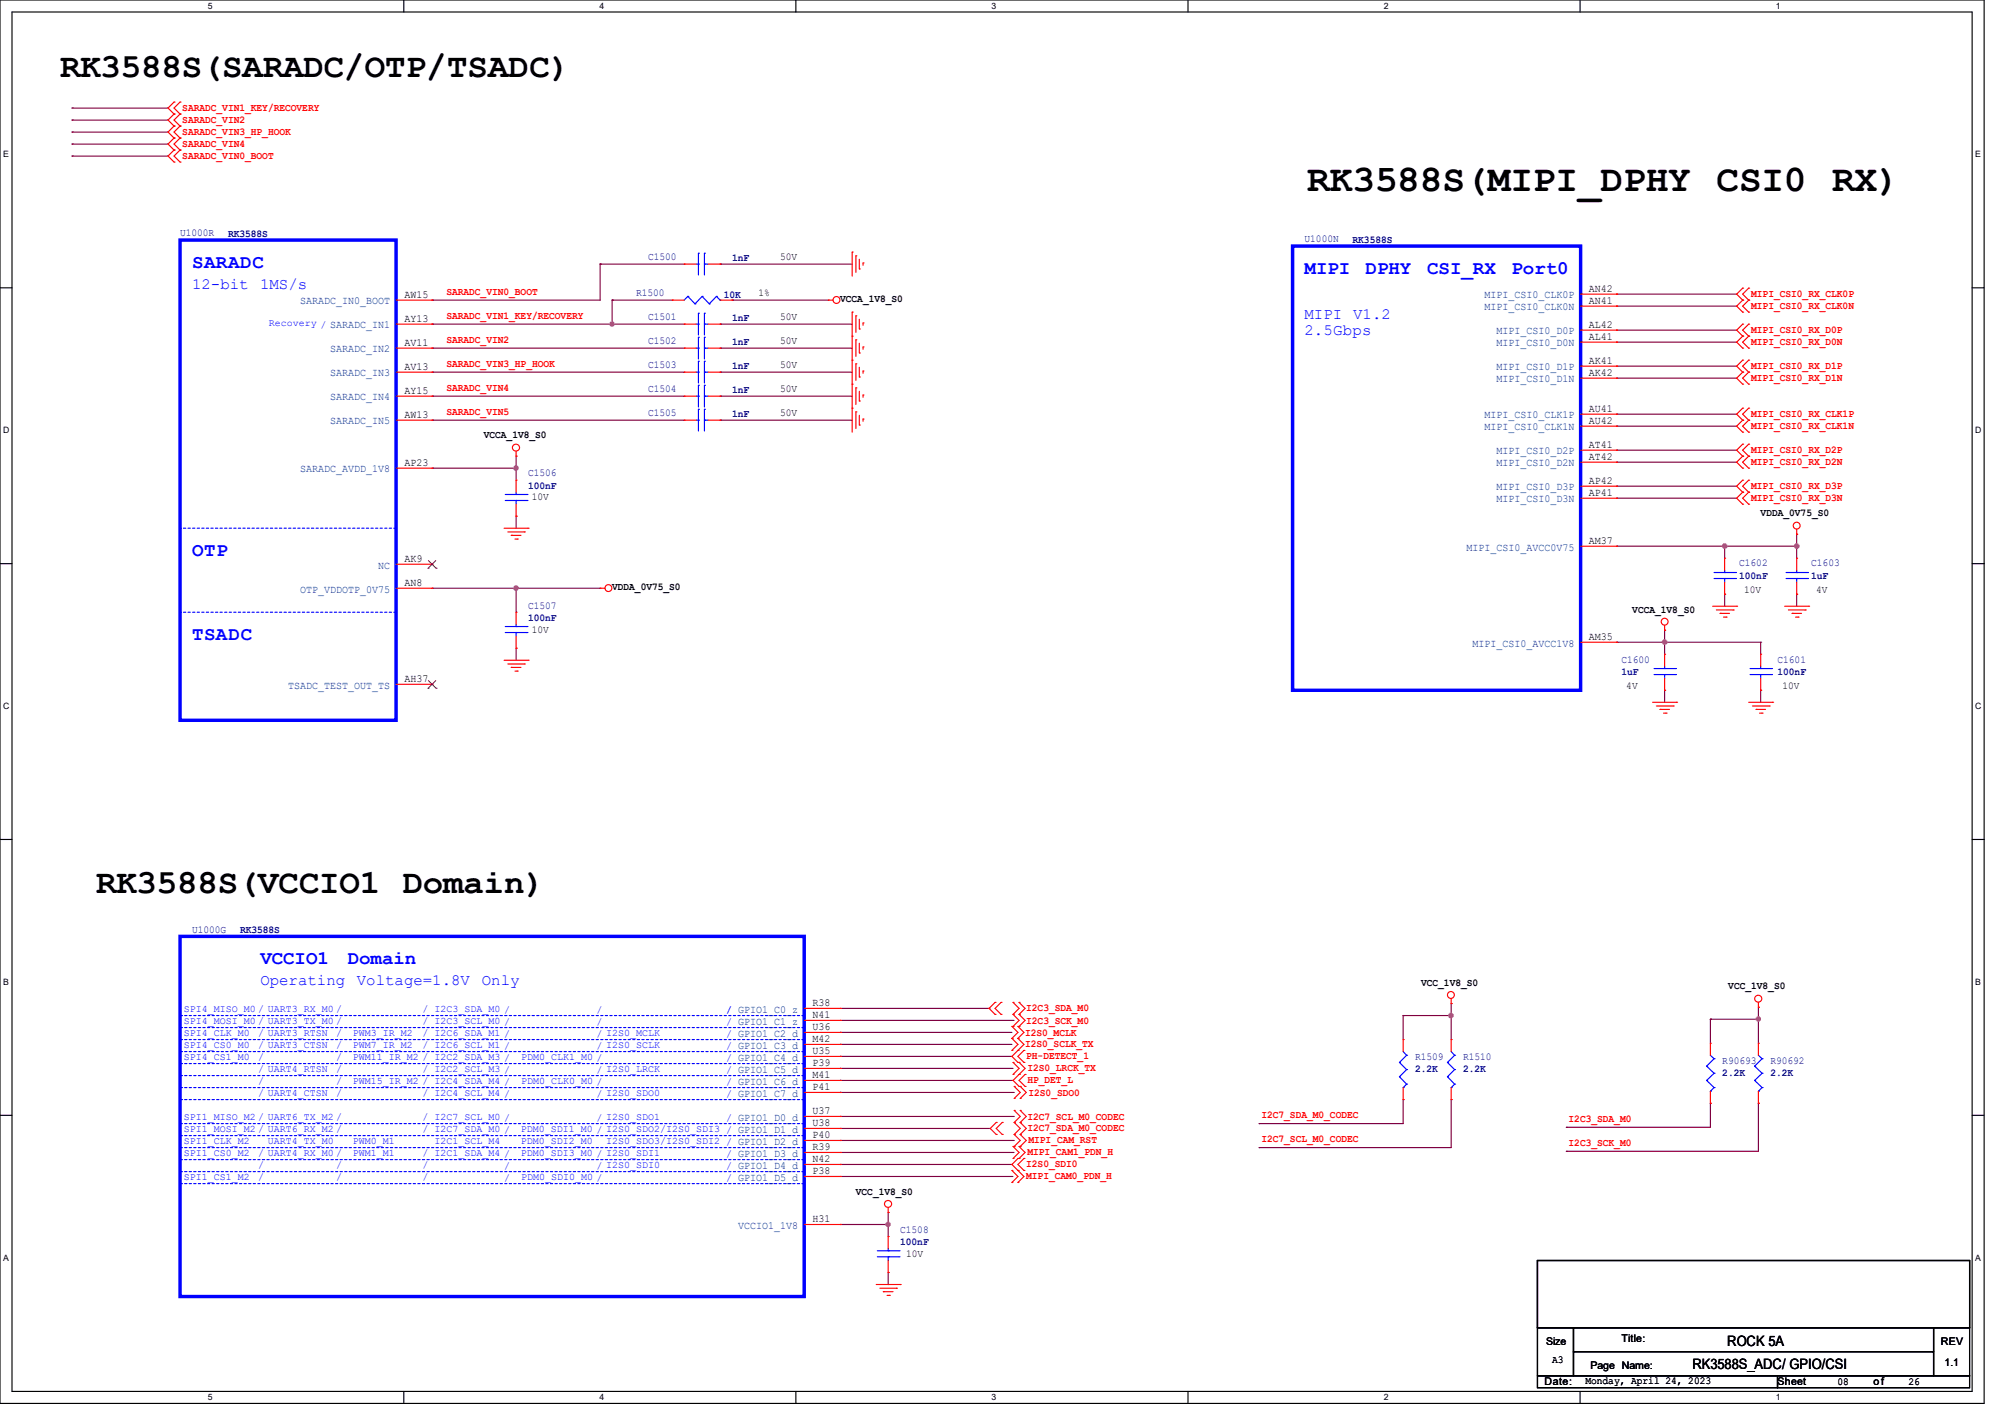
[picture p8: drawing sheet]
<svg xmlns="http://www.w3.org/2000/svg" width="297mm" height="210mm" viewBox="0 0 297 210" stroke-linecap="round" stroke-linejoin="round" font-family="sans-serif">
<path d="M0 0h293.9v207.9h-293.9zM1.8 1.8h290.3v204.3h-290.3z" fill="none" stroke="#000" stroke-width=".17"/>
<g fill="#fff">
<path d="M30.8 .2h.7v1.4h-.7z"/>
<path d="M30.8 206.2h.7v1.4h-.7z"/>
</g>
<path d="M59.8 0v1.8M59.8 206.1v1.8" fill="none" stroke="#000" stroke-width=".17"/>
<g fill="#fff">
<path d="M88.8 .2h.7v1.4h-.7z"/>
<path d="M88.8 206.2h.7v1.4h-.7z"/>
</g>
<path d="M117.9 0v1.8M117.9 206.1v1.8" fill="none" stroke="#000" stroke-width=".17"/>
<g fill="#fff">
<path d="M146.9 .2h.7v1.4h-.7z"/>
<path d="M146.9 206.2h.7v1.4h-.7z"/>
</g>
<path d="M176 0v1.8M176 206.1v1.8" fill="none" stroke="#000" stroke-width=".17"/>
<g fill="#fff">
<path d="M205 .2h.7v1.4h-.7z"/>
<path d="M205 206.2h.7v1.4h-.7z"/>
</g>
<path d="M234.1 0v1.8M234.1 206.1v1.8" fill="none" stroke="#000" stroke-width=".17"/>
<g fill="#fff">
<path d="M263.1 .2h.6v1.4h-.6z"/>
<path d="M263.1 206.2h.6v1.4h-.6z"/>
<path d="M.5 22.2h.8v1.4h-.8z"/>
<path d="M292.6 22.2h.8v1.4h-.8z"/>
<path d="M.5 63h.9v1.4h-.9z"/>
<path d="M292.6 63h.9v1.4h-.9z"/>
</g>
<path d="M0 42.6h1.8M292.1 42.6h1.8" fill="none" stroke="#000" stroke-width=".17"/>
<g fill="#fff">
<path d="M.5 103.9h.9v1.4h-.9z"/>
<path d="M292.6 103.9h.9v1.4h-.9z"/>
</g>
<path d="M0 83.5h1.8M292.1 83.5h1.8" fill="none" stroke="#000" stroke-width=".17"/>
<g fill="#fff">
<path d="M.5 144.7h.8v1.4h-.8z"/>
<path d="M292.6 144.7h.8v1.4h-.8z"/>
</g>
<path d="M0 124.3h1.8M292.1 124.3h1.8" fill="none" stroke="#000" stroke-width=".17"/>
<g fill="#fff">
<path d="M.5 185.6h.8v1.4h-.8z"/>
<path d="M292.6 185.6h.8v1.4h-.8z"/>
</g>
<path d="M0 165.2h1.8M292.1 165.2h1.8M227.8 186.7h64v9.9h-64zM227.8 196.6h5.3v7.2h-5.3zM233.1 196.6h53.3v3.6h-53.3zM286.4 196.6h5.4v7.2h-5.4zM227.8 203.8h35.5v1.7h-35.5zM233.1 200.2h53.3v3.6h-53.3zM263.3 203.8h28.5v1.7h-28.5z" fill="none" stroke="#000" stroke-width=".17"/>
<g fill="none" stroke="#7f003f" stroke-width=".17">
<path d="M10.7 19.6h.1M10.7 17.8h.1M10.7 16h.1M10.7 19.6h14.2M10.7 17.8h14.2M10.7 16h14.2M10.7 23.1h.1M10.7 21.3h.1M10.7 23.1h14.2M10.7 21.3h14.2M88.9 39.1h.1M88.9 39.1v5.3h-24.9"/>
<path d="M88.9 39.1h12.4M106.7 39.1h.1M106.7 39.1h19.5M64 51.6h.1M64 55.1h.1M64 58.7h.1M64 44.4h.1M64 48h.1M64 48h37.3M64 51.6h37.3M64 55.1h37.3M64 58.7h37.3"/>
<path d="M90.7 44.4h.1M90.7 48h.1M90.7 44.4h8.9M90.7 44.4v3.6M106.7 48h.1M106.7 51.6h.1M106.7 55.1h.1M106.7 58.7h.1M106.7 48h19.5M106.7 51.6h19.5M106.7 55.1h19.5M106.7 58.7h19.5"/>
<path d="M108.5 44.4h.1M108.5 44.4h14.2M239.5 50.7h.1M239.5 54.2h.1M239.5 48.9h.1M239.5 56h.1M239.5 43.6h.1M239.5 45.3h.1M239.5 50.7h17.8M239.5 54.2h17.8M239.5 48.9h17.8M239.5 56h17.8"/>
<path d="M239.5 43.6h17.8M239.5 45.3h17.8M64 62.2h.1M64 69.3h.1M64 62.2h37.3M64 69.3h12.5M76.5 69.3h.1M76.5 76.5h.1M76.5 67.6h.1M76.5 67.6v3.5M76.5 76.5v1.7M106.7 62.2h.1"/>
<path d="M106.7 62.2h19.5M239.5 61.3h.1M239.5 63.1h.1M239.5 66.7h.1M239.5 68.5h.1M239.5 72h.1M239.5 73.8h.1M239.5 61.3h17.8M239.5 63.1h17.8M239.5 66.7h17.8M239.5 68.5h17.8M239.5 72h17.8"/>
<path d="M239.5 73.8h17.8M266.1 79.1h.1M266.1 79.1v3.6M64 87.1h.1M64 87.1h24.9M76.5 87.1h.1M76.5 96h.1M76.5 87.1v3.6M76.5 96v1.8M239.5 80.9h.1M239.5 95.1h.1M239.5 95.1h21.3"/>
<path d="M239.5 80.9h26.6M246.6 95.1h.1M246.6 93.3h.1M246.6 93.3v3.6M255.5 80.9h.1M255.5 88h.1M255.5 80.9v1.8M255.5 88v1.8M260.8 95.1h.1M260.8 95.1v1.8M266.1 88h.1M266.1 80.9h.1"/>
<path d="M266.1 88v1.8M246.6 102.2h.1M246.6 102.2v1.8M260.8 102.2h.1M260.8 102.2v1.8M124.5 154.7h.1M124.5 152.9h.1M124.5 158.2h.1M124.5 156.5h.1M124.5 154.7h25.4M124.5 152.9h25.4M124.5 158.2h25.6"/>
<path d="M124.5 156.5h25.4M124.5 149.4h22M124.5 151.1h25.6M146.5 149.4h.1M150.1 151.1h.1M207.9 150.4h.1M207.9 150.4v3.6M207.9 150.4h7.1M215 148.6h.1M215 150.4h.1M215 148.6v5.4M253.4 151h.1"/>
<path d="M253.4 151v3.5M253.4 151h7.1M260.5 149.2h.1M260.5 151h.1M260.5 149.2v5.3M124.5 172.5h.1M124.5 161.8h.1M124.5 160h.1M124.5 168.9h.1M124.5 167.1h.1M124.5 165.4h.1M124.5 172.5h25.4"/>
<path d="M124.5 161.8h25.7M124.5 160h25.6M124.5 174.2h25.4M124.5 168.9h25.7M124.5 167.1h22.2M124.5 165.4h25.7M124.5 170.7h25.6M131.6 179.6h.1M131.6 179.6v3.5M149.9 174.2h.1M150.1 170.7h.1M186.5 166.4h.1"/>
<path d="M186.5 170h.1M207.9 162.9h.1M207.9 162.9v3.5h-21.4M215 162.9h.1M215 162.9v7.1h-28.5M232 167h.1M232 170.5h.1M253.4 163.4h.1M253.4 163.4v3.6h-21.4M260.5 163.4h.1M260.5 163.4v7.1h-28.5M124.5 181.4h.1"/>
<path d="M124.5 181.4h7.1M131.6 188.5h.1M131.6 181.4h.1M131.6 188.5v1.7"/>
</g>
<g fill="#f0f" stroke="#f0f" stroke-width=".17">
<circle cx="76.4" cy="69.3" r=".32"/>
<circle cx="76.4" cy="87.1" r=".32"/>
<circle cx="131.6" cy="181.3" r=".32"/>
<circle cx="214.9" cy="150.4" r=".34"/>
<circle cx="90.7" cy="48" r=".32"/>
<circle cx="260.5" cy="150.9" r=".32"/>
<circle cx="246.6" cy="95.1" r=".34"/>
<circle cx="266.1" cy="80.9" r=".34"/>
<circle cx="255.5" cy="80.9" r=".34"/>
</g>
<g fill="none" stroke="#f00" stroke-width=".17">
<path d="M25.8 18.7h.1M25.8 16.9h.1M25.8 15.1h.1M25.8 18.7l-.9 .9 .9 .8M25.8 16.9l-.9 .9 .9 .9M25.8 15.1l-.9 .9 .9 .9M26.7 18.7h.1M26.7 16.9h.1M26.7 15.1h.1M26.7 18.7l-.9 .9 .9 .8M26.7 16.9l-.9 .9 .9 .9M26.7 15.1l-.9 .9 .9 .9"/>
<path d="M25.8 20.4h.1M25.8 22.2h.1M25.8 24h.1M25.8 22.2l-.9 .9 .9 .9M25.8 20.4l-.9 .9 .9 .9M26.7 20.4h.1M26.7 24h.1M26.7 22.2h.1M26.7 22.2l-.9 .9 .9 .9M26.7 20.4l-.9 .9 .9 .9M101.3 39.1h.1M101.3 39.1h1.8"/>
<path d="M104.9 39.1h1.8M106.7 39.1h.1M126.2 37.3h.1M126.2 37.3v3.6M126.8 37.9h.1M126.8 37.9v2.4M127.3 39.8h.1M127.3 38.4v1.4M127.8 38.9h.1M127.8 38.9v.4M58.7 44.4h5.3M58.7 51.6h5.3"/>
<path d="M58.7 58.7h5.3M58.7 55.1h5.3M58.7 48h5.3M64 44.4h.1M64 48h.1M64 51.6h.1M64 55.1h.1M64 58.7h.1M99.6 44.4h.1M99.6 44.4h1.7M101.3 51.6h.1M101.3 58.7h.1"/>
<path d="M101.3 55.1h.1M101.3 48h.1M101.3 51.6h1.8M101.3 58.7h1.8M101.3 55.1h1.8M101.3 48h1.8M104.9 51.6h1.8M104.9 58.7h1.8M104.9 55.1h1.8M104.9 48h1.8M106.7 51.6h.1M106.7 58.7h.1"/>
<path d="M106.7 55.1h.1M106.7 48h.1M106.7 44.4h1.8M108.5 44.4h.1M122.7 44.4h.1M122.7 44.4h.7M126.2 46.2h.1M126.2 49.8h.1M126.2 53.3h.1M126.2 56.9h.1M126.2 46.2v17.8M126.8 46.8h.1"/>
<path d="M126.8 50.3h.1M126.8 53.9h.1M126.8 57.4h.1M126.8 46.8v2.4M126.8 50.3v2.5M126.8 53.9v2.4M126.8 57.4v2.5M127.3 48.7h.1M127.3 52.3h.1M127.3 55.8h.1M127.3 59.4h.1M127.3 47.3v1.4"/>
<path d="M127.3 50.8v1.5M127.3 54.4v1.4M127.3 58v1.4M127.8 47.8h.1M127.8 51.4h.1M127.8 54.9h.1M127.8 58.5h.1M127.8 47.8v.4M127.8 51.4v.3M127.8 54.9v.4M127.8 58.5v.3M234.1 43.6h5.4"/>
<path d="M234.1 45.3h5.4M234.1 48.9h5.4M234.1 50.7h5.4M234.1 54.2h5.4M234.1 56h5.4M239.5 43.6h.1M239.5 45.3h.1M239.5 48.9h.1M239.5 50.7h.1M239.5 54.2h.1M239.5 56h.1M258.1 42.7h.1"/>
<path d="M258.1 44.4h.1M258.1 46.2h.1M258.1 48h.1M258.1 49.8h.1M258.1 51.6h.1M258.1 53.3h.1M258.1 55.1h.1M258.1 56.9h.1M258.1 42.7l-.8 .9 .8 .8M258.1 44.4l-.8 .9 .8 .9M258.1 48l-.8 .9 .8 .9M258.1 49.8l-.8 .9 .8 .9"/>
<path d="M258.1 53.3l-.8 .9 .8 .9M258.1 55.1l-.8 .9 .8 .9M259 44.4h.1M259 42.7h.1M259 46.2h.1M259 49.8h.1M259 48h.1M259 51.6h.1M259 55.1h.1M259 53.3h.1M259 56.9h.1M259 42.7l-.9 .9 .9 .8"/>
<path d="M259 44.4l-.9 .9 .9 .9M259 48l-.9 .9 .9 .9M259 49.8l-.9 .9 .9 .9M259 53.3l-.9 .9 .9 .9M259 55.1l-.9 .9 .9 .9M58.7 62.2h5.3M58.7 69.3h5.3M64 62.2h.1M64 69.3h.1M74.7 78.2h3.5M75.2 78.8h2.5M75.7 79.3h.1"/>
<path d="M75.7 79.3h1.5M76.3 79.8h.3M76.5 67.6h.1M76.5 71.1h.1M76.5 76.5h.1M76.5 66.8v.8M76.5 71.1v1.8M76.5 74.7v1.8M76.6 79.8h.1M77.7 78.8h.1M78.2 78.2h.1M101.3 62.2h.1"/>
<path d="M101.3 62.2h1.8M104.9 62.2h1.8M106.7 62.2h.1M126.2 60.5h.1M126.8 61h.1M126.8 61v2.5M127.3 62.9h.1M127.3 61.5v1.4M127.8 62.1h.1M127.8 62.1v.3M234.1 61.3h5.4M234.1 63.1h5.4"/>
<path d="M234.1 66.7h5.4M234.1 68.5h5.4M234.1 72h5.4M234.1 73.8h5.4M239.5 61.3h.1M239.5 63.1h.1M239.5 66.7h.1M239.5 68.5h.1M239.5 72h.1M239.5 73.8h.1M258.1 71.1h.1M258.1 72.9h.1"/>
<path d="M258.1 74.7h.1M258.1 65.8h.1M258.1 67.6h.1M258.1 69.3h.1M258.1 60.5h.1M258.1 62.2h.1M258.1 64h.1M258.1 71.1l-.8 .9 .8 .9M258.1 72.9l-.8 .9 .8 .9M258.1 65.8l-.8 .9 .8 .9M258.1 67.6l-.8 .9 .8 .8M258.1 60.5l-.8 .8 .8 .9"/>
<path d="M258.1 62.2l-.8 .9 .8 .9M259 72.9h.1M259 71.1h.1M259 74.7h.1M259 67.6h.1M259 65.8h.1M259 69.3h.1M259 62.2h.1M259 60.5h.1M259 64h.1M259 71.1l-.9 .9 .9 .9M259 72.9l-.9 .9 .9 .9"/>
<path d="M259 65.8l-.9 .9 .9 .9M259 67.6l-.9 .9 .9 .8M259 60.5l-.9 .8 .9 .9M259 62.2l-.9 .9 .9 .9M266.1 79.1h.1M266.1 78.4v.7M58.7 87.1h5.3M58.7 83.6h5.3M64 83.6h.1M64 87.1h.1M74.7 97.8h3.5M75.2 98.3h2.5"/>
<path d="M75.7 98.8h.1M75.7 98.8h1.5M76.3 99.4h.3M76.5 90.7h.1M76.5 96h.1M76.5 90.7v1.8M76.5 94.2v1.8M76.6 99.4h.1M77.7 98.3h.1M78.2 97.8h.1M88.9 87.1h.1M88.9 87.1h.7"/>
<path d="M234.1 80.9h5.4M234.1 95.1h5.4M239.5 80.9h.1M239.5 95.1h.1M246.6 93.3h.1M246.6 96.9h.1M246.6 92.6v.7M246.6 96.9v1.8M253.7 89.8h3.6M254.3 90.3h2.5M254.8 90.8h.1M254.8 90.8h1.4"/>
<path d="M255.3 91.4h.4M255.5 82.7h.1M255.5 88h.1M255.5 82.7v1.8M255.5 86.2v1.8M255.7 91.4h.1M256.8 90.3h.1M257.3 89.8h.1M260.8 96.9h.1M260.8 96.9v1.8M264.4 89.8h3.5M264.9 90.3h2.5"/>
<path d="M265.5 90.8h.1M265.5 90.8h1.4M266 91.4h.4M266.1 82.7h.1M266.1 88h.1M266.1 82.7v1.8M266.1 86.2v1.8M266.4 91.4h.1M267.4 90.3h.1M267.9 89.8h.1M58.7 101.3h5.3M64 101.3h.1"/>
<path d="M244.8 104h3.6M245.4 104.6h2.5M245.9 105.1h.1M245.9 105.1h1.4M246.4 105.6h.4M246.6 102.2h.1M246.6 100.5v1.7M246.8 105.6h.1M247.9 104.6h.1M248.4 104h.1M259 104h3.6M259.6 104.6h2.5"/>
<path d="M260.1 105.1h.1M260.1 105.1h1.4M260.6 105.6h.4M260.8 102.2h.1M260.8 100.5v1.7M261 105.6h.1M262.1 104.6h.1M262.6 104h.1M119.1 149.4h5.4M119.1 151.1h5.4M119.1 158.2h5.4M119.1 152.9h5.4"/>
<path d="M119.1 156.5h5.4M119.1 154.7h5.4M124.5 149.4h.1M124.5 151.1h.1M124.5 158.2h.1M124.5 152.9h.1M124.5 156.5h.1M124.5 154.7h.1M147.4 148.5h.1M147.4 150.2h.1M147.4 148.5l-.9 .9 .9 .8M148.3 150.2h.1"/>
<path d="M148.3 148.5h.1M148.3 148.5l-.9 .9 .9 .8M149.9 155.6h.1M149.9 153.8h.1M149.9 152h.1M149.9 153.8l.9 .9-.9 .9M149.9 152l.9 .9-.9 .9M150.1 159.1h.1M150.1 157.4h.1M150.1 152h.1M150.1 150.2h.1M150.1 148.5h.1"/>
<path d="M150.1 157.4l.9 .8-.9 .9M150.1 150.2l.9 .9-.9 .9M150.1 148.5l.9 .9-.9 .8M150.8 155.6h.1M150.8 153.8h.1M150.8 152h.1M150.8 157.4h.1M150.8 153.8l.9 .9-1.8 1.8 .9 .9M150.8 152l.9 .9-.9 .9M151 159.1h.1M151 157.4h.1M151 152h.1"/>
<path d="M151 150.2h.1M151 148.5h.1M151 157.4l.8 .8-1.7 1.8 .9 .9M151 150.2l.8 .9-.8 .9M151 148.5l.8 .9-.8 .8M151.7 157.4h.1M151.7 155.6h.1M151.7 155.6l-.9 .9 .9 .9M151.8 159.1h.1M151.8 159.1l-.8 .9 .8 .9M207.9 154h.1M207.9 154v1.7"/>
<path d="M215 148.6h.1M215 154h.1M215 147.9v.7M215 154v1.7M253.4 154.5h.1M253.4 154.5v1.8M260.5 149.2h.1M260.5 154.5h.1M260.5 148.5v.7M260.5 154.5v1.8M119.1 160h5.4M119.1 172.5h5.4"/>
<path d="M119.1 170.7h5.4M119.1 161.8h5.4M119.1 165.4h5.4M119.1 167.1h5.4M119.1 168.9h5.4M119.1 174.2h5.4M124.5 160h.1M124.5 172.5h.1M124.5 170.7h.1M124.5 161.8h.1M124.5 165.4h.1M124.5 167.1h.1"/>
<path d="M124.5 168.9h.1M124.5 174.2h.1M131.6 179.6h.1M131.6 178.9v.7M147.6 166.2h.1M147.6 168h.1M147.6 166.2l-.9 .9 .9 .9M148.5 168h.1M148.5 166.2h.1M148.5 166.2l-.9 .9 .9 .9M149.9 175.1h.1M149.9 173.4h.1"/>
<path d="M149.9 173.4l.9 .8-.9 .9M150.1 171.6h.1M150.1 169.8h.1M150.1 169.8l.9 .9-.9 .9M150.2 162.7h.1M150.2 160.9h.1M150.2 168h.1M150.2 166.2h.1M150.2 164.5h.1M150.2 169.8h.1M150.2 160.9l.9 .9-.9 .9M150.2 166.2l.9 .9-.9 .9"/>
<path d="M150.2 164.5l.9 .9-.9 .8M150.2 168l.9 .9-.9 .9M150.8 171.6h.1M150.8 173.4h.1M150.8 175.1h.1M150.8 171.6l-.9 .9 1.8 1.7-.9 .9M151 160.9h.1M151 171.6h.1M151 169.8h.1M151 169.8l.8 .9-.8 .9M151.1 162.7h.1M151.1 160.9h.1"/>
<path d="M151.1 168h.1M151.1 166.2h.1M151.1 164.5h.1M151.1 169.8h.1M151.1 160.9l.9 .9-.9 .9M151.1 166.2l.9 .9-.9 .9M151.1 164.5l.9 .9-.9 .8M151.1 168l.9 .9-.9 .9M151.7 173.4h.1M151.7 171.6h.1M151.7 171.6l-.9 .9 .9 .9M151.8 160.9h.1"/>
<path d="M207.9 162.9h.1M207.9 161.1v1.8M215 162.9h.1M215 161.1v1.8M253.4 163.4h.1M253.4 161.6v1.8M260.5 163.4h.1M260.5 161.6v1.8M119.1 181.4h5.4M124.5 181.4h.1M129.8 190.2h3.6M130.3 190.8h2.5"/>
<path d="M130.9 191.3h.1M130.9 191.3h1.4M131.4 191.9h.3M131.6 183.1h.1M131.6 188.5h.1M131.6 183.1v1.8M131.6 186.7v1.8M131.7 191.9h.1M132.8 190.8h.1M133.4 190.2h.1"/>
<circle cx="123.9" cy="44.4" r=".51"/>
<circle cx="76.4" cy="66.3" r=".52"/>
<circle cx="266.1" cy="77.9" r=".51"/>
<circle cx="90.1" cy="87.1" r=".51"/>
<circle cx="246.6" cy="92.1" r=".51"/>
<circle cx="214.9" cy="147.4" r=".51"/>
<circle cx="260.5" cy="147.9" r=".52"/>
<circle cx="131.6" cy="178.3" r=".52"/>
</g>
<g fill="none" stroke="#00f" stroke-width=".17">
<path d="M103.1 39.1h.4M103.5 39.1h.1M103.5 37.5h.1M103.5 37.5v3.2M104.4 37.5h.1M104.4 39.1h.1M104.4 37.5v3.2M104.4 39.1h.5M101.9 43.9h.1M101.9 43.9l-.6 .5M101.9 43.9l1.1 1.1M103 45h.1"/>
<path d="M103.1 51.6h.4M103.1 58.7h.4M103.1 55.1h.4M103.1 48h.4M103.5 51.6h.1M103.5 50h.1M103.5 58.7h.1M103.5 57.1h.1M103.5 55.1h.1M103.5 53.5h.1M103.5 48h.1M103.5 46.4h.1"/>
<path d="M103.5 46.4v3.2M103.5 50v3.2M103.5 53.5v3.2M103.5 57.1v3.2M104 43.9h.1M104 43.9l-1 1.1M104 43.9l1.1 1.1M104.4 50h.1M104.4 51.6h.1M104.4 57.1h.1M104.4 58.7h.1M104.4 53.5h.1"/>
<path d="M104.4 55.1h.1M104.4 46.4h.1M104.4 48h.1M104.4 51.6h.5M104.4 46.4v3.2M104.4 50v3.2M104.4 53.5v3.2M104.4 57.1v3.2M104.4 58.7h.5M104.4 55.1h.5M104.4 48h.5M105.1 45h.1"/>
<path d="M106.1 43.9h.1M106.1 43.9l-1 1.1M106.1 43.9l.6 .5M106.7 44.4h.1M74.8 74.1h3.3M74.8 73.2h3.3M76.5 73.2h.1M76.5 74.1h.1M76.5 72.9v.3M76.5 74.1v.6M78.1 74.1h.1M78.1 73.2h.1"/>
<path d="M103.1 62.2h.4M103.5 62.2h.1M103.5 60.6h.1M103.5 60.6v3.2M104.4 60.6h.1M104.4 62.2h.1M104.4 60.6v3.2M104.4 62.2h.5M74.8 93.7h3.3M74.8 92.8h3.3M76.5 92.8h.1M76.5 93.7h.1"/>
<path d="M76.5 92.5v.3M76.5 93.7v.5M78.1 93.7h.1M78.1 92.8h.1M245 99.9h3.2M245 99h3.2M246.6 99h.1M246.6 99.9h.1M246.6 98.7v.3M246.6 99.9v.6M248.2 99.9h.1M248.2 99h.1"/>
<path d="M253.9 85.7h3.2M253.9 84.8h3.2M255.5 84.8h.1M255.5 85.7h.1M255.5 84.5v.3M255.5 85.7v.5M257.1 85.7h.1M257.1 84.8h.1M259.2 99.9h3.2M259.2 99h3.2M260.8 99h.1M260.8 99.9h.1"/>
<path d="M260.8 98.7v.3M260.8 99.9v.6M262.4 99.9h.1M262.4 99h.1M264.6 85.7h3.2M264.6 84.8h3.2M266.1 84.8h.1M266.1 85.7h.1M266.1 84.5v.3M266.1 85.7v.5M267.8 85.7h.1M267.8 84.8h.1"/>
<path d="M207.3 157.4h.1M207.3 159.5h.1M207.3 157.4l1.1 1M207.3 159.5l1.1 1.1M207.9 155.7l.5 .6M208.4 156.3h.1M208.4 158.4h.1M208.4 156.3l-1.1 1.1M208.4 158.4l-1.1 1.1M214.4 157.4h.1M214.4 159.5h.1M214.4 157.4l1.1 1"/>
<path d="M214.4 159.5l1.1 1.1M215 155.7l.5 .6M215.5 156.3h.1M215.5 158.4h.1M215.5 156.3l-1.1 1.1M215.5 158.4l-1.1 1.1M252.8 157.9h.1M252.8 157.9l1.1 1.1M253.4 156.3l.5 .5M253.9 156.8h.1M253.9 159h.1M253.9 156.8l-1.1 1.1"/>
<path d="M253.9 159l-1.1 1M259.9 157.9h.1M259.9 157.9l1.1 1.1M260.5 156.3l.5 .5M261 156.8h.1M261 159h.1M261 156.8l-1.1 1.1M261 159l-1.1 1M207.9 161.1h.1M208.4 160.6h.1M208.4 160.6l-.5 .5M215 161.1h.1"/>
<path d="M215.5 160.6h.1M215.5 160.6l-.5 .5M252.8 160h.1M252.8 160l1.1 1.1M253.4 161.6h.1M253.9 161.1h.1M253.9 161.1l-.5 .5M259.9 160h.1M259.9 160l1.1 1.1M260.5 161.6h.1M261 161.1h.1M261 161.1l-.5 .5"/>
<path d="M130 186.1h3.2M130 185.3h3.2M131.6 185.3h.1M131.6 186.1h.1M131.6 184.9v.4M131.6 186.1v.6M133.2 186.1h.1M133.2 185.3h.1"/>
</g>
<path d="M26.7 35.6h32v71.1h-32zM191.5 36.4h42.6v65.8h-42.6zM26.7 138.7h92.4v53.3h-92.4z" fill="none" stroke="#00f" stroke-width=".51"/>
<g fill="none" stroke="#00f" stroke-width=".17" stroke-dasharray=".3 .3">
<path d="M26.7 78.2h.1M58.7 78.2h-32M26.7 90.7h.1M58.7 90.7h-32M26.8 150.4h.1M26.8 152.2h.1M26.8 154h.1M26.8 155.7h.1M26.8 157.5h.1M26.8 159.3h.1M119.1 150.4h-92.3M119.1 152.2h-92.3"/>
<path d="M119.1 154h-92.3M119.1 155.7h-92.3M119.1 157.5h-92.3M119.1 159.3h-92.3M26.8 161.1h.1M26.8 162.9h.1M26.8 166.4h.1M26.8 168.2h.1M26.8 171.7h.1M26.8 173.5h.1M26.8 175.3h.1M26.8 170h.1"/>
<path d="M119.1 161.1h-92.3M119.1 162.9h-92.3M119.1 166.4h-92.3M119.1 168.2h-92.3M119.1 171.7h-92.3M119.1 173.5h-92.3M119.1 175.3h-92.3M119.1 170h-92.3"/>
</g>
<path d="M63.4 84.2h.1M63.5 83l1.1 1.2M64.6 83l-1.2 1.2M64.6 84.2h.1M63.4 101.9h.1M63.5 100.8l1.1 1.1M64.6 100.8l-1.2 1.1M64.6 101.9h.1" fill="none" stroke="#7f3f00" stroke-width=".15"/>
<text font-size="5.6" x="193.6" y="28.3">RK3588S(MIPI_DPHY CSI0 RX)</text>
<g font-size="5">
<text x="8.9" y="11.3">RK3588S(SARADC/OTP/TSADC)</text>
<text x="14.2" y="132.2">RK3588S(VCCIO1 Domain)</text>
</g>
<g font-size="2.8" fill="#00f">
<text x="28.4" y="39.7">SARADC</text>
<text x="193.3" y="40.6">MIPI</text>
<text x="202.3" y="40.6">DPHY</text>
<text x="211.4" y="40.6">CSI_RX</text>
<text x="223.9" y="40.6">Port0</text>
<text x="28.4" y="82.4">OTP</text>
<text x="28.4" y="94.8">TSADC</text>
<text x="38.6" y="142.8">VCCIO1</text>
<text x="51.5" y="142.8">Domain</text>
</g>
<g font-size="2.3" fill="#00f">
<text x="28.4" y="42.8">12-bit</text>
<text x="38.5" y="42.8">1MS/s</text>
<text x="193.3" y="47.2">MIPI V1.2</text>
<text x="193.3" y="49.6">2.5Gbps</text>
<text x="38.6" y="145.9">Operating</text>
<text x="52.9" y="145.9">Voltage=1.8V</text>
<text x="71.4" y="145.9">Only</text>
</g>
<g font-size="2.1">
<text x="250.7" y="202.7">RK3588S_ADC/ GPIO/CSI</text>
<text x="255.9" y="199.3">ROCK 5A</text>
</g>
<g font-size="1.6" fill="#f00">
<text x="27" y="16.4">SARADC_VIN1_KEY/RECOVERY</text>
<text x="27" y="19.9">SARADC_VIN3_HP_HOOK</text>
<text x="27" y="18.2">SARADC_VIN2</text>
<text x="27" y="23.5">SARADC_VIN0_BOOT</text>
<text x="27" y="21.7">SARADC_VIN4</text>
<text x="66.1" y="43.7">SARADC_VIN0_BOOT</text>
<text x="66.1" y="47.2">SARADC_VIN1_KEY/RECOVERY</text>
<text x="259.4" y="43.9">MIPI_CSI0_RX_CLK0P</text>
<text x="259.4" y="45.7">MIPI_CSI0_RX_CLK0N</text>
<text x="66.1" y="50.8">SARADC_VIN2</text>
<text x="259.4" y="49.3">MIPI_CSI0_RX_D0P</text>
<text x="259.4" y="51.1">MIPI_CSI0_RX_D0N</text>
<text x="66.1" y="54.4">SARADC_VIN3_HP_HOOK</text>
<text x="66.1" y="57.9">SARADC_VIN4</text>
<text x="259.4" y="54.6">MIPI_CSI0_RX_D1P</text>
<text x="259.4" y="56.4">MIPI_CSI0_RX_D1N</text>
<text x="66.1" y="61.5">SARADC_VIN5</text>
<text x="259.4" y="61.7">MIPI_CSI0_RX_CLK1P</text>
<text x="259.4" y="63.5">MIPI_CSI0_RX_CLK1N</text>
<text x="259.4" y="67.1">MIPI_CSI0_RX_D2P</text>
<text x="259.4" y="68.8">MIPI_CSI0_RX_D2N</text>
<text x="259.4" y="72.4">MIPI_CSI0_RX_D3P</text>
<text x="259.4" y="74.2">MIPI_CSI0_RX_D3N</text>
<text x="152" y="149.7">I2C3_SDA_M0</text>
<text x="151.8" y="155.1">I2S0_SCLK_TX</text>
<text x="151.8" y="153.5">I2S0_MCLK</text>
<text x="152" y="151.7">I2C3_SCK_M0</text>
<text x="152" y="156.8">PH-DETECT_1</text>
<text x="152.2" y="158.6">I2S0_LRCK_TX</text>
<text x="152.2" y="160.4">HP_DET_L</text>
<text x="152.2" y="167.5">I2C7_SDA_M0_CODEC</text>
<text x="152.2" y="165.9">I2C7_SCL_M0_CODEC</text>
<text x="152.4" y="162.3">I2S0_SDO0</text>
<text x="186.9" y="165.6">I2C7_SDA_M0_CODEC</text>
<text x="232.4" y="166.2">I2C3_SDA_M0</text>
<text x="152" y="172.8">I2S0_SDI0</text>
<text x="152.2" y="171.1">MIPI_CAM1_PDN_H</text>
<text x="152.4" y="169.3">MIPI_CAM_RST</text>
<text x="186.9" y="169.2">I2C7_SCL_M0_CODEC</text>
<text x="232.4" y="169.8">I2C3_SCK_M0</text>
<text x="152" y="174.6">MIPI_CAM0_PDN_H</text>
</g>
<g font-size="1.6" fill="#00007f">
<text x="26.7" y="35">U1000R</text>
<text x="33.8" y="35.1">RK3588S</text>
<text x="193.2" y="35.9">U1000N</text>
<text x="200.4" y="35.9">RK3588S</text>
<text x="96" y="38.6">C1500</text>
<text x="108.5" y="38.6">1nF</text>
<text x="94.2" y="43.9">R1500</text>
<text x="96" y="47.5">C1501</text>
<text x="107.2" y="44.1">10K</text>
<text x="108.5" y="47.5">1nF</text>
<text x="96" y="51">C1502</text>
<text x="108.5" y="51.1">1nF</text>
<text x="96" y="58.1">C1504</text>
<text x="96" y="54.6">C1503</text>
<text x="108.5" y="58.2">1nF</text>
<text x="108.5" y="54.6">1nF</text>
<text x="96" y="61.7">C1505</text>
<text x="108.5" y="61.7">1nF</text>
<text x="78.2" y="70.6">C1506</text>
<text x="78.2" y="72.4">100nF</text>
<text x="257.6" y="83.9">C1602</text>
<text x="268.3" y="83.9">C1603</text>
<text x="257.6" y="85.7">100nF</text>
<text x="268.3" y="85.7">1uF</text>
<text x="78.2" y="90.1">C1507</text>
<text x="78.2" y="91.9">100nF</text>
<text x="240.2" y="98.1">C1600</text>
<text x="240.2" y="99.9">1uF</text>
<text x="263.3" y="98.1">C1601</text>
<text x="263.3" y="99.9">100nF</text>
<text x="28.4" y="138.1">U1000G</text>
<text x="35.6" y="138.2">RK3588S</text>
<text x="209.6" y="157">R1509</text>
<text x="209.6" y="158.8">2.2K</text>
<text x="216.7" y="157">R1510</text>
<text x="216.7" y="158.8">2.2K</text>
<text x="255.1" y="157.5">R90693</text>
<text x="255.1" y="159.3">2.2K</text>
<text x="262.2" y="157.5">R90692</text>
<text x="262.2" y="159.3">2.2K</text>
<text x="133.3" y="182.6">C1508</text>
<text x="133.3" y="184.4">100nF</text>
</g>
<g font-size="1.6">
<text x="115.6" y="38.6">50V</text>
<text x="59.9" y="44.1">AW15</text>
<text x="59.9" y="47.6">AY13</text>
<text x="112.3" y="43.9">1%</text>
<text x="115.6" y="47.5">50V</text>
<text x="124.5" y="44.7">VCCA_1V8_S0</text>
<text x="235.4" y="43.2">AN42</text>
<text x="235.4" y="45">AN41</text>
<text x="59.9" y="51.2">AV11</text>
<text x="115.6" y="51">50V</text>
<text x="235.4" y="48.5">AL42</text>
<text x="235.4" y="50.3">AL41</text>
<text x="235.4" y="53.8">AK41</text>
<text x="59.9" y="54.7">AV13</text>
<text x="59.9" y="58.3">AY15</text>
<text x="115.6" y="58.1">50V</text>
<text x="115.6" y="54.6">50V</text>
<text x="235.4" y="55.6">AK42</text>
<text x="59.9" y="61.8">AW13</text>
<text x="71.7" y="64.9">VCCA_1V8_S0</text>
<text x="115.6" y="61.7">50V</text>
<text x="235.4" y="61">AU41</text>
<text x="235.4" y="62.7">AU42</text>
<text x="59.9" y="69">AP23</text>
<text x="235.4" y="66.3">AT41</text>
<text x="235.4" y="68.1">AT42</text>
<text x="235.4" y="71.6">AP42</text>
<text x="78.8" y="74.1">10V</text>
<text x="235.4" y="73.4">AP41</text>
<text x="260.8" y="76.5">VDDA_0V75_S0</text>
<text x="59.9" y="83.2">AK9</text>
<text x="235.4" y="80.5">AM37</text>
<text x="59.9" y="86.7">AN8</text>
<text x="90.7" y="87.3">VDDA_0V75_S0</text>
<text x="258.4" y="87.8">10V</text>
<text x="269" y="87.8">4V</text>
<text x="78.8" y="93.7">10V</text>
<text x="235.4" y="94.7">AM35</text>
<text x="241.8" y="90.7">VCCA_1V8_S0</text>
<text x="59.9" y="101">AH37</text>
<text x="240.9" y="102">4V</text>
<text x="264" y="102">10V</text>
<text x="120.4" y="149">R38</text>
<text x="210.5" y="146">VCC_1V8_S0</text>
<text x="256" y="146.5">VCC_1V8_S0</text>
<text x="120.4" y="150.8">N41</text>
<text x="120.4" y="152.5">U36</text>
<text x="120.4" y="154.3">M42</text>
<text x="120.4" y="159.6">M41</text>
<text x="120.4" y="157.9">P39</text>
<text x="120.4" y="156.1">U35</text>
<text x="120.4" y="161.4">P41</text>
<text x="120.4" y="165">U37</text>
<text x="120.4" y="166.8">U38</text>
<text x="120.4" y="172.1">N42</text>
<text x="120.4" y="170.3">R39</text>
<text x="120.4" y="168.5">P40</text>
<text x="120.4" y="173.9">P38</text>
<text x="126.8" y="176.9">VCC_1V8_S0</text>
<text x="120.4" y="181">H31</text>
<text x="134.2" y="186.1">10V</text>
<text x="229" y="199.1">Size</text>
<text x="229.9" y="201.8">A3</text>
<text x="235.6" y="202.7">Page Name:</text>
<text x="240.2" y="198.8">Title:</text>
<text x="287.5" y="199.1">REV</text>
<text x="288" y="202.3">1.1</text>
<text x="228.8" y="205.2">Date:</text>
<text x="234.9" y="205">Monday, April 24, 2023</text>
<text x="263.3" y="205.2">Sheet</text>
<text x="272.2" y="205.1">08</text>
<text x="277.5" y="205.2">o f</text>
<text x="282.7" y="205.1">26</text>
</g>
<g font-size="1.6" fill="#003f7f">
<text x="44.4" y="45.1">SARADC_IN0_BOOT</text>
<text x="219.9" y="44.2">MIPI_CSI0_CLK0P</text>
<text x="219.9" y="46">MIPI_CSI0_CLK0N</text>
<text x="48.9" y="52.2">SARADC_IN2</text>
<text x="221.7" y="49.5">MIPI_CSI0_D0P</text>
<text x="221.7" y="51.3">MIPI_CSI0_D0N</text>
<text x="48.9" y="55.8">SARADC_IN3</text>
<text x="48.9" y="59.3">SARADC_IN4</text>
<text x="221.7" y="54.9">MIPI_CSI0_D1P</text>
<text x="221.7" y="56.6">MIPI_CSI0_D1N</text>
<text x="48.9" y="62.9">SARADC_IN5</text>
<text x="219.9" y="62">MIPI_CSI0_CLK1P</text>
<text x="219.9" y="63.8">MIPI_CSI0_CLK1N</text>
<text x="44.4" y="70">SARADC_AVDD_1V8</text>
<text x="221.7" y="67.3">MIPI_CSI0_D2P</text>
<text x="221.7" y="69.1">MIPI_CSI0_D2N</text>
<text x="221.7" y="72.6">MIPI_CSI0_D3P</text>
<text x="221.7" y="74.4">MIPI_CSI0_D3N</text>
<text x="217.3" y="81.5">MIPI_CSI0_AVCC0V75</text>
<text x="44.4" y="87.8">OTP_VDDOTP_0V75</text>
<text x="56" y="84.2">NC</text>
<text x="218.1" y="95.8">MIPI_CSI0_AVCC1V8</text>
<text x="42.7" y="102">TSADC_TEST_OUT_TS</text>
<text x="109.3" y="182">VCCIO1_1V8</text>
</g>
<g font-size="1.5" fill="#00f">
<text x="39.8" y="48.3">Recovery / SARADC_IN1</text>
<text x="27.2" y="149.9">SPI4_MISO_M0 / UART3_RX_M0 /</text>
<text x="62.6" y="149.9">/ I2C3_SDA_M0 /</text>
<text x="27.2" y="151.6">SPI4_MOSI_M0 / UART3_TX_M0 /</text>
<text x="27.2" y="153.4">SPI4_CLK_M0</text>
<text x="27.2" y="155.2">SPI4_CS0_M0</text>
<text x="38.2" y="153.4">/ UART3_RTSN</text>
<text x="38.2" y="155.2">/ UART3_CTSN</text>
<text x="49.8" y="153.4">/</text>
<text x="49.8" y="155.2">/</text>
<text x="52.3" y="153.4">PWM3_IR_M2</text>
<text x="52.3" y="155.2">PWM7_IR_M2</text>
<text x="62.6" y="151.6">/ I2C3_SCL_M0 /</text>
<text x="62.6" y="153.4">/ I2C6_SDA_M1 /</text>
<text x="62.6" y="155.2">/ I2C6_SCL_M1 /</text>
<text x="88.3" y="150">/</text>
<text x="88.3" y="151.8">/</text>
<text x="88.3" y="153.6">/ I2S0_MCLK</text>
<text x="88.3" y="155.4">/ I2S0_SCLK</text>
<text x="107.6" y="150">/</text>
<text x="107.6" y="151.8">/ GPIO1_C1_z</text>
<text x="107.6" y="153.6">/ GPIO1_C2_d</text>
<text x="107.6" y="155.4">/ GPIO1_C3_d</text>
<text x="107.6" y="150">/ GPIO1_C0_z</text>
<text x="27.2" y="157">SPI4_CS1_M0</text>
<text x="38.2" y="157">/</text>
<text x="38.2" y="160.5">/</text>
<text x="38.2" y="158.7">/ UART4_RTSN</text>
<text x="49.8" y="157">/</text>
<text x="49.8" y="158.7">/</text>
<text x="49.8" y="160.5">/</text>
<text x="52.3" y="157">PWM11_IR_M2 / I2C2_SDA_M3 /</text>
<text x="52.3" y="160.5">PWM15_IR_M2 / I2C4_SDA_M4 /</text>
<text x="62.6" y="158.7">/ I2C2_SCL_M3 /</text>
<text x="77.2" y="157">PDM0_CLK1_M0 /</text>
<text x="77.2" y="160.5">PDM0_CLK0_M0 /</text>
<text x="88.3" y="158.9">/ I2S0_LRCK</text>
<text x="107.6" y="157.1">/ GPIO1_C4_d</text>
<text x="107.6" y="158.9">/ GPIO1_C5_d</text>
<text x="107.6" y="160.7">/ GPIO1_C6_d</text>
<text x="27.2" y="167.6">SPI1_MOSI_M2 / UART6_RX_M2 /</text>
<text x="27.2" y="165.9">SPI1_MISO_M2 / UART6_TX_M2 /</text>
<text x="38.2" y="162.3">/ UART4_CTSN</text>
<text x="49.8" y="162.3">/</text>
<text x="62.6" y="167.6">/ I2C7_SDA_M0 /</text>
<text x="62.6" y="162.3">/ I2C4_SCL_M4 /</text>
<text x="62.6" y="165.9">/ I2C7_SCL_M0 /</text>
<text x="77.2" y="167.6">PDM0_SDI1_M0 / I2S0_SDO2/I2S0_SDI3 / GPIO1_D1_d</text>
<text x="88.3" y="162.5">/ I2S0_SDO0</text>
<text x="88.3" y="166">/ I2S0_SDO1</text>
<text x="107.6" y="162.5">/ GPIO1_C7_d</text>
<text x="107.6" y="166">/ GPIO1_D0_d</text>
<text x="27.2" y="169.4">SPI1_CLK_M2</text>
<text x="27.2" y="171.2">SPI1_CS0_M2</text>
<text x="38.2" y="171.2">/ UART4_RX_M0 /</text>
<text x="38.2" y="173">/</text>
<text x="39.7" y="169.4">UART4_TX_M0</text>
<text x="49.8" y="173">/</text>
<text x="52.3" y="169.4">PWM0_M1</text>
<text x="52.3" y="171.2">PWM1_M1</text>
<text x="62.6" y="171.2">/ I2C1_SDA_M4 /</text>
<text x="62.6" y="173">/</text>
<text x="64.3" y="169.4">I2C1_SCL_M4</text>
<text x="74.7" y="173.1">/</text>
<text x="77.2" y="169.4">PDM0_SDI2_M0</text>
<text x="77.2" y="171.2">PDM0_SDI3_M0 / I2S0_SDI1</text>
<text x="88.3" y="173.1">/ I2S0_SDI0</text>
<text x="89.8" y="169.4">I2S0_SDO3/I2S0_SDI2 / GPIO1_D2_d</text>
<text x="107.6" y="171.4">/ GPIO1_D3_d</text>
<text x="107.6" y="173.1">/ GPIO1_D4_d</text>
<text x="27.2" y="174.8">SPI1_CS1_M2</text>
<text x="38.2" y="174.8">/</text>
<text x="49.8" y="174.8">/</text>
<text x="62.6" y="174.8">/</text>
<text x="74.7" y="174.9">/</text>
<text x="77.2" y="174.8">PDM0_SDI0_M0 /</text>
<text x="107.6" y="174.9">/ GPIO1_D5_d</text>
</g>
<g font-size="1.3">
<text x="30.8" y="1.3">5</text>
<text x="88.8" y="1.3">4</text>
<text x="146.9" y="1.3">3</text>
<text x="205" y="1.3">2</text>
<text x="263.1" y="1.3">1</text>
<text x=".5" y="23.3">E</text>
<text x="292.6" y="23.3">E</text>
<text x=".5" y="64.2">D</text>
<text x="292.6" y="64.2">D</text>
<text x=".5" y="105">C</text>
<text x="292.6" y="105">C</text>
<text x=".5" y="145.9">B</text>
<text x="292.6" y="145.9">B</text>
<text x=".5" y="186.7">A</text>
<text x="292.6" y="186.7">A</text>
<text x="30.8" y="207.4">5</text>
<text x="88.8" y="207.4">4</text>
<text x="146.9" y="207.4">3</text>
<text x="205" y="207.4">2</text>
<text x="263.1" y="207.4">1</text>
</g>
</svg>
